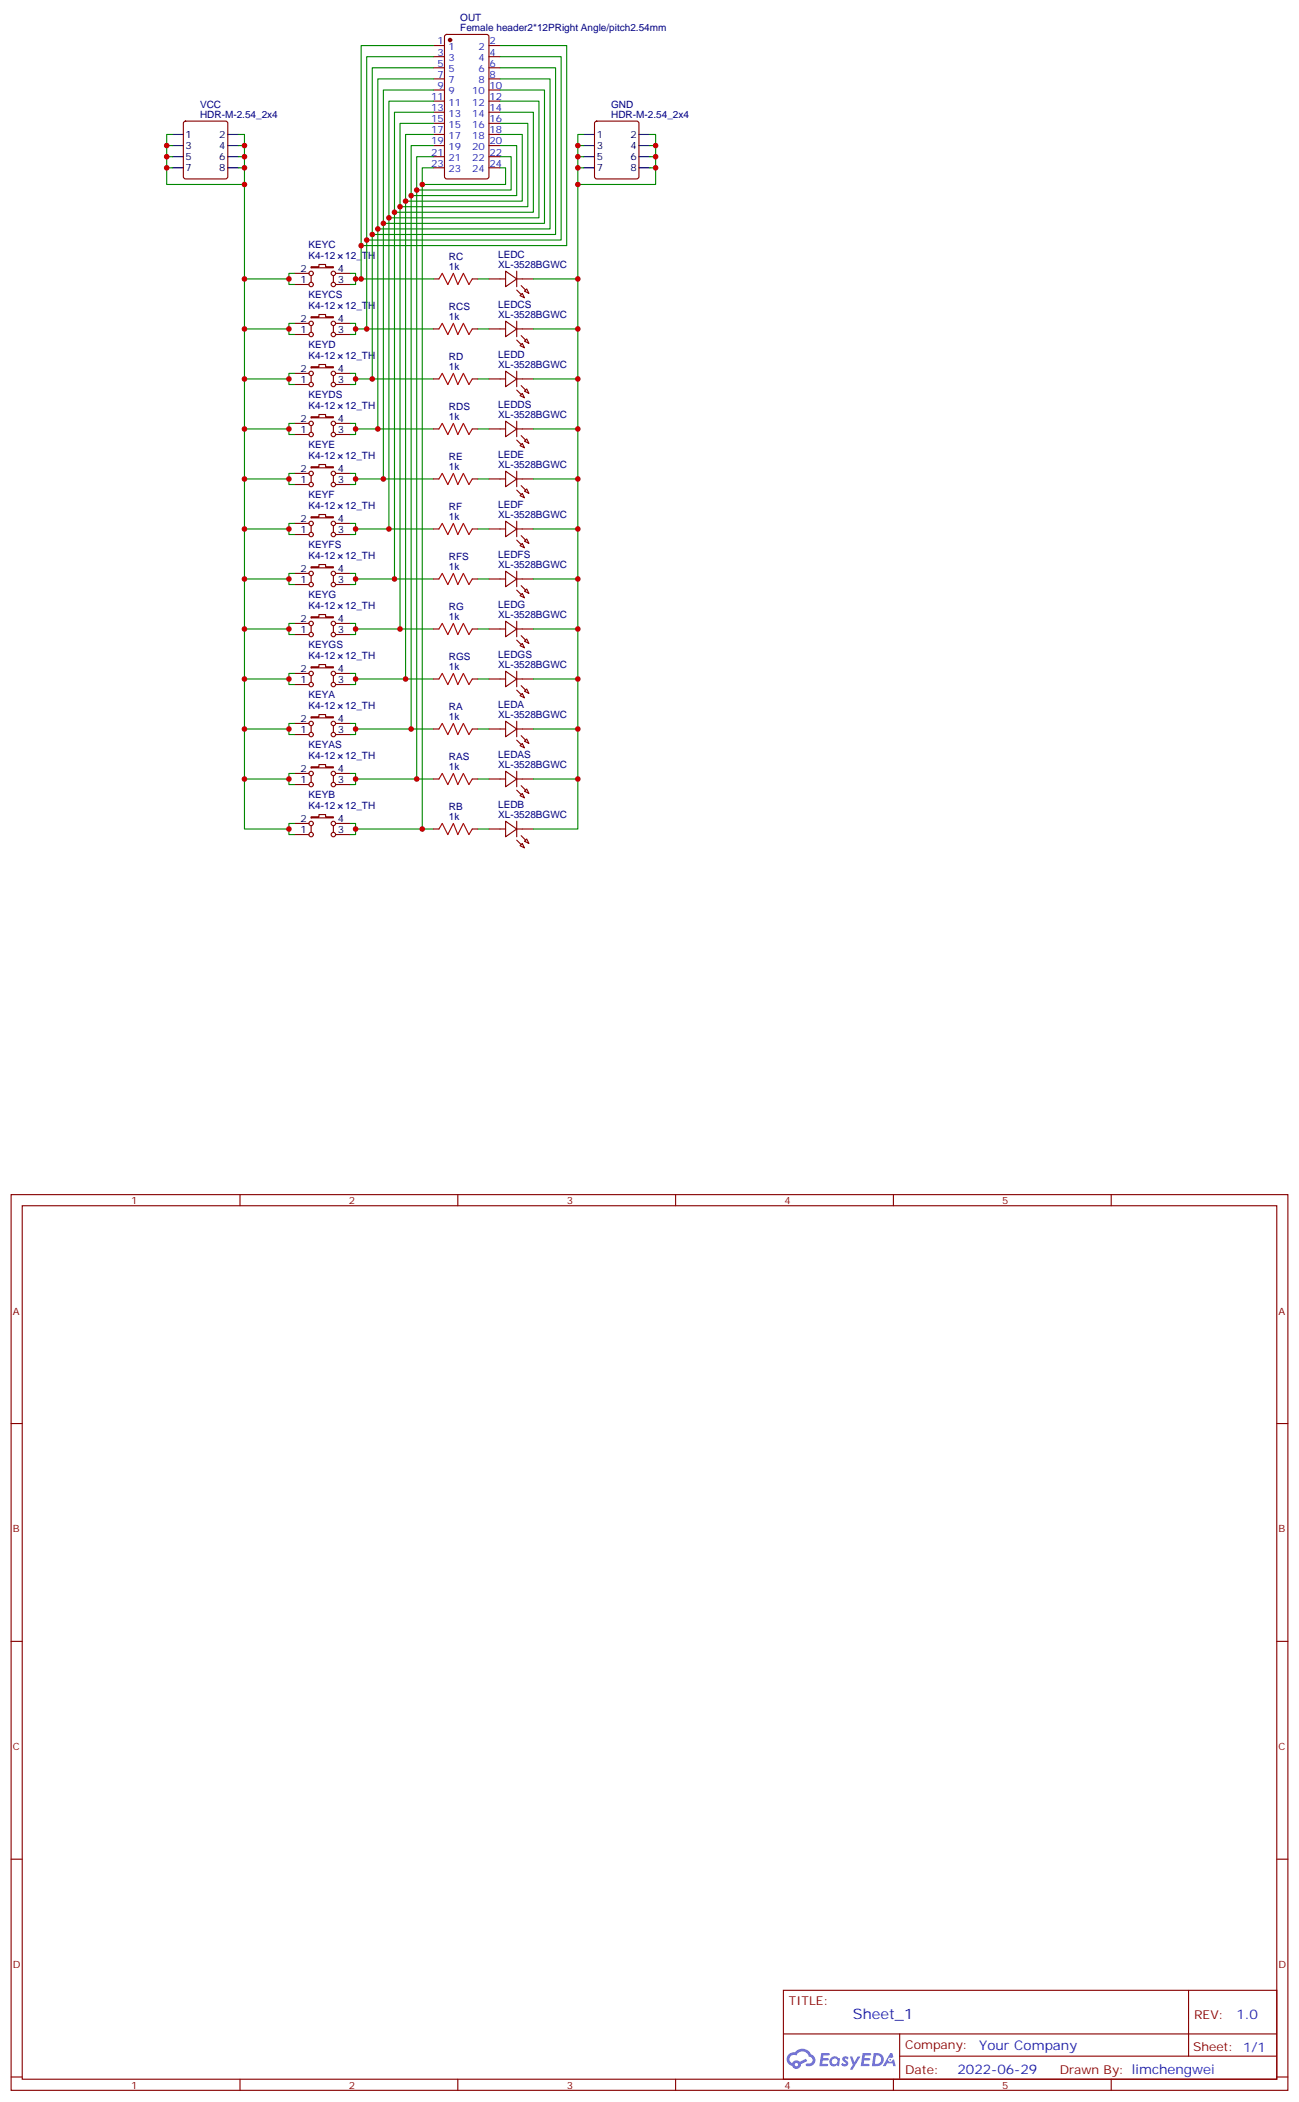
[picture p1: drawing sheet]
<svg xmlns="http://www.w3.org/2000/svg" width="412mm" height="667mm" viewBox="0 0 412 667" stroke-linecap="round" stroke-linejoin="round" font-family="sans-serif">
<g fill="none" stroke="#870000" stroke-width=".35">
<path d="M3.5 379.2h405.4v284.4h-405.4zM76.2 379.2v3.6M145.3 379.2v3.6M214.5 379.2v3.6M283.6 379.2v3.6M352.8 379.2v3.6M7.1 382.8h398.2v277.2h-398.2zM3.5 451.9h3.6M405.3 451.9h3.6M3.5 521.1h3.6M405.3 521.1h3.6M3.5 590.2h3.6"/>
<path d="M405.3 590.2h3.6M248.7 631.8h156.6v28.2h-156.6zM377.3 631.8v20.9M3.5 659.3h3.6M248.7 645.7h156.5M285.6 652.7h119.6M285.6 645.7v14.1M405.3 659.3h3.6M76.2 660v3.6M145.3 660v3.6M214.5 660v3.6M283.6 660v3.6"/>
<path d="M352.8 660v3.6"/>
</g>
<g fill="#5487ff">
<path d="M267.7 653a1.22 1.22 0 0 1 1.7 .3l-.4 .5a.47 .47 0 0 0-.3-.4 .47 .47 0 0 0-.5 .2l.1 .3a1.14 1.14 0 0 1 .8 1.7 1.14 1.14 0 0 1-1.9 0l-.2-.2 .5-.5 .7 .4a.29 .29 0 0 0 .3-.3 .29 .29 0 0 0-.2-.3 1.04 1.04 0 0 1-.6-1.7z"/>
<path d="M260.7 651.8h2.4l.3 .1-.2 .5-1.8 .1-.1 .9h1.5l.3 .3-.3 .4h-1.6l-.2 1.1h1.7l.2 .3-.2 .4h-2.6z"/>
<path d="M273.8 651.8l2.7 .1-.1 .5-1.8 .1-.2 .9h1.6l.3 .3-.4 .4h-1.6l-.1 1.1h1.7l.2 .3-.2 .4h-2.6z"/>
<path d="M282.6 651.8h.7l.3 1.2-.6 .3a.69 .69 0 0 0-1 .3 .69 .69 0 0 0 .4 1 .69 .69 0 0 0 .9-.6l.5-.3 .6 2.2h-.8l-.2-.9h-1.8l-.5 .9h-.8z"/>
<path d="M269.8 652.8h.8l.6 1.9 1.1-1.9h.9l-2.6 4.2h-.8l.9-1.5z"/>
<path d="M277.4 651.8l-.6 4.1h1.3a2.11 2.11 0 0 0 2.5-2.1 2.11 2.11 0 0 0-2.5-2zM278.1 652.5a1.43 1.43 0 0 1 1.6 1.6 1.43 1.43 0 0 1-2 1.1z"/>
<path d="M263.7 653.4a1.54 1.54 0 0 0-.1 2.1 1.54 1.54 0 0 0 2.2 .2l.6 .2 .3-2.3-.6-.3a1.49 1.49 0 0 0-2.4 .1zM264 654.4a.94 .94 0 0 1 1.8 0 .94 .94 0 0 1-1.8 0z"/>
<path d="M250.4 652.1a2.18 2.18 0 0 0 1.1 3.8 1.44 1.44 0 0 0 1.6 .9 1.44 1.44 0 0 0 1.2-1.5l2-1-.5-.8-1.9 1a1.47 1.47 0 0 0-2.4 .5 1.39 1.39 0 0 1-.7-2 1.39 1.39 0 0 1 2-.5 2.12 2.12 0 0 1 2.2-1.3 2.12 2.12 0 0 1 1.9 1.7 1.14 1.14 0 0 1 1.1 1.4 1.14 1.14 0 0 1-1.7 .8 .43 .43 0 0 0-.5 .3 .43 .43 0 0 0 .4 .5 1.98 1.98 0 0 0 2.5-1.2 1.98 1.98 0 0 0-1.2-2.5 3.1 3.1 0 0 0-5.3-.7l-.9 .1zM252.3 655.4a.55 .55 0 0 1 1.1 0 .55 .55 0 0 1-1.1 0z"/>
<circle cx="282.6" cy="653.9" r=".26"/>
</g>
<g fill="none" stroke="#870000" stroke-width=".35">
<path d="M137.6 14.5h3.5M137.6 18h3.5M141.3 11.1l.5-.2h12.7l.7 .5v44.7l-.4 .6-13 .1-.6-.5-.1-44.7zM155.2 14.5h3.5M155.2 18h3.5M58.4 38.7l.5-.2h12.7l.5 .2 .2 .5v16.9l-.2 .5-.5 .2h-12.7l-.5-.2-.2-.5v-16.9zM137.6 21.5h3.5M137.6 25h3.5M137.6 28.6h3.5M137.6 39.2h3.5M137.6 32.1h3.5M137.6 35.6h3.5"/>
<path d="M155.2 21.5h3.5M155.2 25h3.5M155.2 28.6h3.5M155.2 39.2h3.5M155.2 32.1h3.5M155.2 35.6h3.5M189 38.7l.4-.2h12.7l.5 .2 .2 .5v16.9l-.2 .5-.5 .2h-12.7l-.5-.2-.2-.5v-16.9zM137.6 53.3h3.5M137.6 49.7h3.5M137.6 46.2h3.5M137.6 42.7h3.5M155.2 53.3h3.5"/>
<path d="M155.2 49.7h3.5M155.2 46.2h3.5M155.2 42.7h3.5M93.5 90.3h4.6M93.5 86.8h4.6M98.8 84.7h2.4v-.7h2.2v.7h2.4v.3h-7zM98.8 87.5v2.1M105.8 87.5v2.1M106.5 90.3h4.6M106.5 86.8h4.6M137.6 88.5h1.7M149.9 88.5h1.8"/>
<path d="M155.2 88.5h5.3M160.5 86.1l3.5 2.4-3.5 2.5zM164 88.5h5.3M164 86.1v4.9M165.1 93.8l.7-.7 .7 1.4zM166.5 92.4l.7-.7 .7 1.4zM93.5 106.2h4.6M93.5 102.7h4.6M93.5 118.5h4.6M98.8 100.5h2.4v-.7h2.2v.7h2.4v.4h-7zM98.8 116.4h2.4v-.7h2.2v.7h2.4v.4h-7zM98.8 103.4v2.1"/>
<path d="M98.8 119.2v2.2M105.8 103.4v2.1M105.8 119.2v2.2M106.5 106.2h4.6M106.5 102.7h4.6M106.5 118.5h4.6M137.6 104.4h1.7M149.9 104.4h1.8M155.2 104.4h5.3M160.5 102l3.5 2.4-3.5 2.5zM160.5 117.8l3.5 2.5-3.5 2.5zM164 102v4.9"/>
<path d="M164 117.8v5M164 104.4h5.3M165.1 109.7l.7-.7 .7 1.4zM166.5 108.3l.7-.7 .7 1.4zM93.5 122.1h4.6M93.5 137.9h4.6M93.5 134.4h4.6M98.8 132.3h2.4v-.7h2.2v.7h2.4v.3h-7zM98.8 135.1v2.1M105.8 135.1v2.1M106.5 122.1h4.6M106.5 137.9h4.6"/>
<path d="M106.5 134.4h4.6M137.6 120.3h1.7M137.6 136.2h1.7M149.9 120.3h1.8M149.9 136.2h1.8M155.2 120.3h5.3M155.2 136.2h5.3M160.5 133.7l3.5 2.5-3.5 2.4zM164 133.7v4.9M164 120.3h5.3M164 136.2h5.3M165.1 125.6l.7-.7 .7 1.4z"/>
<path d="M166.5 124.2l.7-.7 .7 1.4zM93.5 153.8h4.6M93.5 150.3h4.6M98.8 148.2h2.4v-.7h2.2v.7h2.4v.3h-7zM98.8 151v2.1M105.8 151v2.1M106.5 153.8h4.6M106.5 150.3h4.6M137.6 152h1.7M149.9 152h1.8M155.2 152h5.3M160.5 149.6l3.5 2.4-3.5 2.5z"/>
<path d="M164 149.6v4.9M164 152h5.3M165.1 141.5l.7-.7 .7 1.4zM165.8 156.6l.7 1.4-1.4-.7zM166.5 140.1l.7-.8 .7 1.5zM167.2 155.2l.7 1.4-1.4-.7zM93.5 169.7h4.6M93.5 166.2h4.6M98.8 164h2.4v-.7h2.2v.7h2.4v.4h-7zM98.8 179.9h2.4v-.7h2.2v.7h2.4v.4h-7zM98.8 166.9v2.1M105.8 166.9v2.1"/>
<path d="M106.5 169.7h4.6M106.5 166.2h4.6M137.6 167.9h1.7M149.9 167.9h1.8M155.2 167.9h5.3M160.5 165.5l3.5 2.4-3.5 2.5zM164 165.5v4.9M164 167.9h5.3M165.8 172.5l.7 1.4-1.4-.7zM167.2 171.1l.7 1.4-1.4-.7zM93.5 185.6h4.6M93.5 182h4.6"/>
<path d="M93.5 197.9h4.6M98.8 195.8h2.4v-.7h2.2v.7h2.4v.3h-7zM98.8 182.7v2.2M98.8 198.6v2.1M105.8 182.7v2.2M105.8 198.6v2.1M106.5 185.6h4.6M106.5 182h4.6M106.5 197.9h4.6M137.6 183.8h1.7M137.6 199.7h1.7M149.9 183.8h1.8"/>
<path d="M149.9 199.7h1.8M155.2 183.8h5.3M155.2 199.7h5.3M160.5 181.3l3.5 2.5-3.5 2.5zM160.5 197.2l3.5 2.5-3.5 2.4zM164 181.3v5M164 197.2v4.9M164 183.8h5.3M164 199.7h5.3M165.8 188.4l.7 1.4-1.4-.7zM167.2 187l.7 1.4-1.4-.7zM93.5 201.4h4.6"/>
<path d="M93.5 217.3h4.6M93.5 213.8h4.6M98.8 211.7h2.4v-.7h2.2v.7h2.4v.3h-7zM98.8 214.5v2.1M105.8 214.5v2.1M106.5 201.4h4.6M106.5 217.3h4.6M106.5 213.8h4.6M137.6 215.5h1.7M149.9 215.5h1.8M155.2 215.5h5.3M160.5 213.1l3.5 2.4-3.5 2.5z"/>
<path d="M164 213.1v4.9M164 215.5h5.3M165.8 204.3l.7 1.4-1.4-.7zM167.2 202.8l.7 1.5-1.4-.7zM167.2 218.7l.7 1.4-1.4-.7zM93.5 233.2h4.6M93.5 229.7h4.6M98.8 227.5h2.4v-.7h2.2v.7h2.4v.4h-7zM98.8 230.4v2.1M105.8 230.4v2.1M106.5 233.2h4.6M106.5 229.7h4.6"/>
<path d="M137.6 231.4h1.7M149.9 231.4h1.8M155.2 231.4h5.3M160.5 229l3.5 2.4-3.5 2.5zM164 229v4.9M164 231.4h5.3M165.8 220.1l.7 1.4-1.4-.7zM165.8 236l.7 1.4-1.4-.7zM167.2 234.6l.7 1.4-1.4-.7zM93.5 249.1h4.6M93.5 245.5h4.6M98.8 243.4h2.4v-.7h2.2v.7h2.4v.4h-7z"/>
<path d="M98.8 259.3h2.4v-.7h2.2v.7h2.4v.3h-7zM98.8 246.2v2.2M105.8 246.2v2.2M106.5 249.1h4.6M106.5 245.5h4.6M137.6 247.3h1.7M149.9 247.3h1.8M155.2 247.3h5.3M160.5 244.8l3.5 2.5-3.5 2.5zM164 244.8v5M164 247.3h5.3M165.8 251.9l.7 1.4-1.4-.7z"/>
<path d="M167.2 250.5l.7 1.4-1.4-.7zM93.5 264.9h4.6M93.5 261.4h4.6M98.8 262.1v2.1M105.8 262.1v2.1M106.5 264.9h4.6M106.5 261.4h4.6M137.6 263.2h1.7M149.9 263.2h1.8M155.2 263.2h5.3M160.5 260.7l3.5 2.5-3.5 2.4zM164 260.7v4.9"/>
<path d="M164 263.2h5.3M165.8 267.8l.7 1.4-1.4-.7zM167.2 266.3l.7 1.5-1.4-.7z"/>
<circle cx="98.8" cy="86.8" r=".71"/>
<circle cx="98.8" cy="90.3" r=".71"/>
<circle cx="105.8" cy="90.3" r=".71"/>
<circle cx="105.8" cy="86.8" r=".71"/>
<circle cx="98.8" cy="102.7" r=".71"/>
<circle cx="98.8" cy="118.5" r=".71"/>
<circle cx="98.8" cy="106.2" r=".71"/>
<circle cx="105.8" cy="118.5" r=".71"/>
<circle cx="105.8" cy="106.2" r=".71"/>
<circle cx="105.8" cy="102.7" r=".71"/>
<circle cx="98.8" cy="134.4" r=".71"/>
<circle cx="98.8" cy="122.1" r=".71"/>
<circle cx="98.8" cy="137.9" r=".71"/>
<circle cx="105.8" cy="134.4" r=".71"/>
<circle cx="105.8" cy="137.9" r=".71"/>
<circle cx="105.8" cy="122.1" r=".71"/>
<circle cx="98.8" cy="150.3" r=".71"/>
<circle cx="98.8" cy="153.8" r=".71"/>
<circle cx="105.8" cy="153.8" r=".71"/>
<circle cx="105.8" cy="150.3" r=".71"/>
<circle cx="98.8" cy="169.7" r=".71"/>
<circle cx="98.8" cy="166.2" r=".71"/>
<circle cx="105.8" cy="166.2" r=".71"/>
<circle cx="105.8" cy="169.7" r=".71"/>
<circle cx="98.8" cy="185.6" r=".71"/>
<circle cx="98.8" cy="182" r=".71"/>
<circle cx="98.8" cy="197.9" r=".71"/>
<circle cx="105.8" cy="197.9" r=".71"/>
<circle cx="105.8" cy="185.6" r=".71"/>
<circle cx="105.8" cy="182" r=".71"/>
<circle cx="98.8" cy="217.3" r=".71"/>
<circle cx="98.8" cy="201.4" r=".71"/>
<circle cx="98.8" cy="213.8" r=".71"/>
<circle cx="105.8" cy="201.4" r=".71"/>
<circle cx="105.8" cy="217.3" r=".71"/>
<circle cx="105.8" cy="213.8" r=".71"/>
<circle cx="98.8" cy="229.7" r=".71"/>
<circle cx="98.8" cy="233.2" r=".71"/>
<circle cx="105.8" cy="233.2" r=".71"/>
<circle cx="105.8" cy="229.7" r=".71"/>
<circle cx="98.8" cy="245.5" r=".71"/>
<circle cx="98.8" cy="249.1" r=".71"/>
<circle cx="105.8" cy="245.5" r=".71"/>
<circle cx="105.8" cy="249.1" r=".71"/>
<circle cx="98.8" cy="264.9" r=".71"/>
<circle cx="98.8" cy="261.4" r=".71"/>
<circle cx="105.8" cy="261.4" r=".71"/>
<circle cx="105.8" cy="264.9" r=".71"/>
</g>
<g fill="none" stroke="#000" stroke-width=".35">
<path d="M54.7 42.7h3.5M54.7 46.2h3.5M54.7 49.7h3.5M54.7 53.3h3.5M72.3 42.7h3.5M72.3 46.2h3.5M72.3 49.7h3.5M72.3 53.3h3.5M185.2 42.7h3.5M185.2 46.2h3.5M185.2 49.7h3.5M185.2 53.3h3.5"/>
<path d="M202.8 42.7h3.6M202.8 46.2h3.6M202.8 49.7h3.6M202.8 53.3h3.6"/>
</g>
<g fill="#870000" stroke="#870000" stroke-width=".35">
<path d="M165.5 90.7l1.4 1.4z"/>
<path d="M164 92.1l1.5 1.4z"/>
<path d="M165.5 106.5l1.4 1.4z"/>
<path d="M164 107.9l1.5 1.5z"/>
<path d="M165.5 122.4l1.4 1.4z"/>
<path d="M164 123.8l1.5 1.4z"/>
<path d="M165.5 138.3l1.4 1.4z"/>
<path d="M164 139.7l1.5 1.4z"/>
<path d="M165.5 154.2l1.4 1.4z"/>
<path d="M164 155.6l1.5 1.4z"/>
<path d="M165.5 170l1.4 1.4z"/>
<path d="M164 171.4l1.5 1.5z"/>
<path d="M165.5 185.9l1.4 1.4z"/>
<path d="M164 187.3l1.5 1.4z"/>
<path d="M165.5 201.8l1.4 1.4z"/>
<path d="M164 203.2l1.5 1.4z"/>
<path d="M165.5 217.7l1.4 1.4z"/>
<path d="M164 219.1l1.5 1.4z"/>
<path d="M165.5 233.5l1.4 1.4z"/>
<path d="M164 234.9l1.5 1.5z"/>
<path d="M165.5 249.4l1.4 1.4z"/>
<path d="M164 250.8l1.5 1.4z"/>
<path d="M165.5 265.3l1.4 1.4z"/>
<path d="M164 266.7l1.5 1.4z"/>
<circle cx="142.9" cy="12.7" r=".53"/>
</g>
<path d="M139.3 88.5l1.1-1.7 1.8 3.5 1.7-3.5 1.4 3.5 1.8-3.5 1.8 3.5 1-1.8M139.3 104.4l1.1-1.7 1.8 3.5 1.7-3.5 1.4 3.5 1.8-3.5 1.8 3.5 1-1.8M139.3 120.3l1.1-1.8 1.8 3.6 1.7-3.6 1.4 3.6 1.8-3.6 1.8 3.6 1-1.8M139.3 136.2l1.1-1.8 1.8 3.5 1.7-3.5 1.4 3.5 1.8-3.5 1.8 3.5 1-1.7M139.3 152l1.1-1.7 1.8 3.5 1.7-3.5 1.4 3.5 1.8-3.5 1.8 3.5 1-1.8M139.3 167.9l1.1-1.7 1.8 3.5 1.7-3.5 1.4 3.5 1.8-3.5 1.8 3.5 1-1.8M139.3 183.8l1.1-1.8 1.8 3.6 1.7-3.6 1.4 3.6 1.8-3.6 1.8 3.6 1-1.8M139.3 199.7l1.1-1.8 1.8 3.5 1.7-3.5 1.4 3.5 1.8-3.5 1.8 3.5 1-1.7M139.3 215.5l1.1-1.7 1.8 3.5 1.7-3.5 1.4 3.5 1.8-3.5 1.8 3.5 1-1.8M139.3 231.4l1.1-1.7 1.8 3.5 1.7-3.5 1.4 3.5 1.8-3.5 1.8 3.5 1-1.8M139.3 247.3l1.1-1.8 1.8 3.6 1.7-3.6 1.4 3.6 1.8-3.6 1.8 3.6 1-1.8M139.3 263.2l1.1-1.8 1.8 3.5 1.7-3.5 1.4 3.5 1.8-3.5 1.8 3.5 1-1.7" fill="none" stroke="#a10000" stroke-width=".35"/>
<g fill="none" stroke="#008700" stroke-width=".35">
<path d="M137.6 14.5h-22.9v74M137.6 18h-21.2v86.4M158.7 18h19.5v58.2h-61.8M158.7 14.5h21.2v63.5h-65.2M137.6 21.5h-19.4v98.8M137.6 25h-17.7v111.2M137.6 28.6h-15.9v123.4M137.6 32.1h-14.1v135.8M137.6 35.6h-12.4v148.2M137.6 39.2h-10.6v160.5M158.7 39.2h8.9v26.4h-40.6M158.7 35.6h10.6v31.8h-44.1"/>
<path d="M158.7 32.1h12.4v37h-47.6M158.7 28.6h14.2v42.3h-51.2M158.7 25h15.9v47.7h-54.7M158.7 21.5h17.7v52.9h-58.2M52.9 53.3v5.3h24.7v-5.3M52.9 49.7h1.8M52.9 46.2h1.8M54.7 42.7h-1.8v10.6h1.8M75.8 42.7h1.8v10.6h-1.8M75.8 49.7h1.8M75.8 46.2h1.8M77.6 58.6v29.9h14.1"/>
<path d="M137.6 42.7h-8.8v172.8M137.6 46.2h-7.1v185.2M137.6 49.7h-5.3v197.6M137.6 53.3h-3.5v209.9M158.7 53.3h1.8v5.3h-26.4M158.7 49.7h3.6v10.6h-30M158.7 46.2h5.3v15.9h-33.5M158.7 42.7h7.1v21.2h-37M183.4 53.3v5.3h24.7v-5.3M183.4 58.6v29.9h-14.1M183.4 49.7h1.8M183.4 46.2h1.8"/>
<path d="M185.2 42.7h-1.8v10.6h1.8M206.4 42.7h1.7v10.6h-1.7M206.4 49.7h1.7M206.4 46.2h1.7M77.6 88.5v15.9h14.1M93.5 86.8h-1.8v3.5h1.8M111.1 86.8h1.8v3.5h-1.8M112.9 88.5h24.7M151.7 88.5h3.5M183.4 88.5v15.9h-14.1M77.6 104.4v15.9h14.1M93.5 102.7h-1.8v3.5h1.8"/>
<path d="M93.5 118.5h-1.8v3.6h1.8M111.1 102.7h1.8v3.5h-1.8M111.1 118.5h1.8v3.6h-1.8M112.9 104.4h24.7M151.7 104.4h3.5M183.4 104.4v15.9h-14.1M77.6 120.3v15.9h14.1M77.6 136.2v15.8h14.1M93.5 134.4h-1.8v3.5h1.8M111.1 134.4h1.8v3.5h-1.8M112.9 120.3h24.7M112.9 136.2h24.7"/>
<path d="M151.7 120.3h3.5M151.7 136.2h3.5M183.4 120.3v15.9h-14.1M183.4 136.2v15.8h-14.1M77.6 152v15.9h14.1M93.5 150.3h-1.8v3.5h1.8M111.1 150.3h1.8v3.5h-1.8M112.9 152h24.7M151.7 152h3.5M183.4 152v15.9h-14.1M77.6 167.9v15.9h14.1M93.5 166.2h-1.8v3.5h1.8"/>
<path d="M111.1 166.2h1.8v3.5h-1.8M112.9 167.9h24.7M151.7 167.9h3.5M183.4 167.9v15.9h-14.1M77.6 183.8v15.9h14.1M77.6 199.7v15.8h14.1M93.5 182h-1.8v3.6h1.8M93.5 197.9h-1.8v3.5h1.8M111.1 182h1.8v3.6h-1.8M111.1 197.9h1.8v3.5h-1.8M112.9 183.8h24.7M112.9 199.7h24.7"/>
<path d="M151.7 183.8h3.5M151.7 199.7h3.5M183.4 183.8v15.9h-14.1M183.4 199.7v15.8h-14.1M77.6 215.5v15.9h14.1M93.5 213.8h-1.8v3.5h1.8M111.1 213.8h1.8v3.5h-1.8M112.9 215.5h24.7M151.7 215.5h3.5M183.4 215.5v15.9h-14.1M77.6 231.4v15.9h14.1M93.5 229.7h-1.8v3.5h1.8"/>
<path d="M111.1 229.7h1.8v3.5h-1.8M112.9 231.4h24.7M151.7 231.4h3.5M183.4 231.4v15.9h-14.1M77.6 247.3v15.9h14.1M93.5 245.5h-1.8v3.6h1.8M111.1 245.5h1.8v3.6h-1.8M112.9 247.3h24.7M151.7 247.3h3.5M183.4 247.3v15.9h-14.1M93.5 261.4h-1.8v3.5h1.8M111.1 261.4h1.8v3.5h-1.8"/>
<path d="M112.9 263.2h24.7M151.7 263.2h3.5"/>
</g>
<g fill="#c00">
<circle cx="112.9" cy="88.5" r=".88"/>
<circle cx="112.9" cy="104.4" r=".88"/>
<circle cx="112.9" cy="120.3" r=".88"/>
<circle cx="112.9" cy="136.2" r=".88"/>
<circle cx="112.9" cy="152" r=".88"/>
<circle cx="112.9" cy="167.9" r=".88"/>
<circle cx="112.9" cy="183.8" r=".88"/>
<circle cx="112.9" cy="199.7" r=".88"/>
<circle cx="112.9" cy="215.5" r=".88"/>
<circle cx="112.9" cy="231.4" r=".88"/>
<circle cx="112.9" cy="247.3" r=".88"/>
<circle cx="112.9" cy="263.2" r=".88"/>
<circle cx="52.9" cy="49.7" r=".88"/>
<circle cx="52.9" cy="46.2" r=".88"/>
<circle cx="77.6" cy="49.7" r=".88"/>
<circle cx="77.6" cy="46.2" r=".88"/>
<circle cx="52.9" cy="53.3" r=".88"/>
<circle cx="77.6" cy="53.3" r=".88"/>
<circle cx="183.4" cy="49.7" r=".88"/>
<circle cx="183.4" cy="46.2" r=".88"/>
<circle cx="208.1" cy="49.7" r=".88"/>
<circle cx="208.1" cy="46.2" r=".88"/>
<circle cx="183.4" cy="53.3" r=".88"/>
<circle cx="208.1" cy="53.3" r=".88"/>
<circle cx="183.4" cy="58.6" r=".88"/>
<circle cx="183.4" cy="88.5" r=".88"/>
<circle cx="183.4" cy="104.4" r=".88"/>
<circle cx="183.4" cy="120.3" r=".88"/>
<circle cx="183.4" cy="136.2" r=".88"/>
<circle cx="183.4" cy="152" r=".88"/>
<circle cx="183.4" cy="167.9" r=".88"/>
<circle cx="183.4" cy="183.8" r=".88"/>
<circle cx="183.4" cy="199.7" r=".88"/>
<circle cx="183.4" cy="215.5" r=".88"/>
<circle cx="183.4" cy="231.4" r=".88"/>
<circle cx="183.4" cy="247.3" r=".88"/>
<circle cx="91.7" cy="88.5" r=".88"/>
<circle cx="77.6" cy="58.6" r=".88"/>
<circle cx="91.7" cy="104.4" r=".88"/>
<circle cx="77.6" cy="88.5" r=".88"/>
<circle cx="91.7" cy="120.3" r=".88"/>
<circle cx="77.6" cy="104.4" r=".88"/>
<circle cx="91.7" cy="136.2" r=".88"/>
<circle cx="77.6" cy="120.3" r=".88"/>
<circle cx="91.7" cy="152" r=".88"/>
<circle cx="77.6" cy="136.2" r=".88"/>
<circle cx="91.7" cy="167.9" r=".88"/>
<circle cx="77.6" cy="152" r=".88"/>
<circle cx="91.7" cy="183.8" r=".88"/>
<circle cx="77.6" cy="167.9" r=".88"/>
<circle cx="91.7" cy="199.7" r=".88"/>
<circle cx="77.6" cy="183.8" r=".88"/>
<circle cx="91.7" cy="215.5" r=".88"/>
<circle cx="77.6" cy="199.7" r=".88"/>
<circle cx="91.7" cy="231.4" r=".88"/>
<circle cx="77.6" cy="215.5" r=".88"/>
<circle cx="91.7" cy="247.3" r=".88"/>
<circle cx="77.6" cy="231.4" r=".88"/>
<circle cx="91.7" cy="263.2" r=".88"/>
<circle cx="77.6" cy="247.3" r=".88"/>
<circle cx="114.7" cy="88.5" r=".88"/>
<circle cx="116.4" cy="104.4" r=".88"/>
<circle cx="118.2" cy="120.3" r=".88"/>
<circle cx="119.9" cy="136.2" r=".88"/>
<circle cx="121.7" cy="152" r=".88"/>
<circle cx="123.5" cy="167.9" r=".88"/>
<circle cx="125.2" cy="183.8" r=".88"/>
<circle cx="127" cy="199.7" r=".88"/>
<circle cx="128.8" cy="215.5" r=".88"/>
<circle cx="130.5" cy="231.4" r=".88"/>
<circle cx="132.3" cy="247.3" r=".88"/>
<circle cx="134.1" cy="263.2" r=".88"/>
<circle cx="134.1" cy="58.6" r=".88"/>
<circle cx="132.3" cy="60.3" r=".88"/>
<circle cx="130.5" cy="62.1" r=".88"/>
<circle cx="128.8" cy="63.9" r=".88"/>
<circle cx="127" cy="65.6" r=".88"/>
<circle cx="125.2" cy="67.4" r=".88"/>
<circle cx="123.5" cy="69.1" r=".88"/>
<circle cx="121.7" cy="70.9" r=".88"/>
<circle cx="119.9" cy="72.7" r=".88"/>
<circle cx="118.2" cy="74.4" r=".88"/>
<circle cx="116.4" cy="76.2" r=".88"/>
<circle cx="114.7" cy="78" r=".88"/>
</g>
<text font-size="4.6" fill="#00f" x="270.8" y="640.9">Sheet_1</text>
<g font-size="4.2" fill="#00f">
<text x="392.5" y="641.1">1.0</text>
<text x="310.9" y="650.6">Your Company</text>
<text x="304" y="658.5">2022-06-29</text>
</g>
<g font-size="3.9" fill="#800">
<text x="250.5" y="636.4">TITLE:</text>
<text x="379.1" y="641.1">REV:</text>
<text x="287.4" y="650.6">Company:</text>
<text x="378.7" y="651.2">Sheet: 1/1</text>
<text x="287.4" y="658.3">Date:</text>
<text x="336.4" y="658.4">Drawn By: limchengwei</text>
</g>
<g font-size="3.2" fill="#000080">
<text x="146.1" y="9.8">Female header2*12PRight Angle/pitch2.54mm</text>
<text x="146.1" y="6.6">OUT</text>
<text x="63.5" y="34.3">VCC</text>
<text x="194" y="34.3">GND</text>
<text x="63.5" y="37.4">HDR-M-2.54_2x4</text>
<text x="194" y="37.4">HDR-M-2.54_2x4</text>
<text x="98" y="82.1">K4-12</text>
<text x="98" y="78.8">KEYC</text>
<text x="109.6" y="82.1">12_TH</text>
<text x="142.5" y="82.6">RC</text>
<text x="158.2" y="81.9">LEDC</text>
<text x="142.5" y="85.7">1k</text>
<text x="158.2" y="85">XL-3528BGWC</text>
<text x="98" y="94.7">KEYCS</text>
<text x="98" y="97.9">K4-12</text>
<text x="109.6" y="97.9">12_TH</text>
<text x="142.5" y="101.6">1k</text>
<text x="142.5" y="98.4">RCS</text>
<text x="158.2" y="100.9">XL-3528BGWC</text>
<text x="158.2" y="97.7">LEDCS</text>
<text x="98" y="113.8">K4-12</text>
<text x="98" y="110.5">KEYD</text>
<text x="109.6" y="113.8">12_TH</text>
<text x="158.2" y="113.6">LEDD</text>
<text x="142.5" y="117.5">1k</text>
<text x="142.5" y="114.3">RD</text>
<text x="158.2" y="116.8">XL-3528BGWC</text>
<text x="98" y="129.7">K4-12</text>
<text x="98" y="126.4">KEYDS</text>
<text x="109.6" y="129.7">12_TH</text>
<text x="142.5" y="130.2">RDS</text>
<text x="158.2" y="129.5">LEDDS</text>
<text x="142.5" y="133.3">1k</text>
<text x="158.2" y="132.6">XL-3528BGWC</text>
<text x="98" y="142.3">KEYE</text>
<text x="98" y="145.6">K4-12</text>
<text x="109.6" y="145.6">12_TH</text>
<text x="142.5" y="149.2">1k</text>
<text x="142.5" y="146.1">RE</text>
<text x="158.2" y="148.5">XL-3528BGWC</text>
<text x="158.2" y="145.4">LEDE</text>
<text x="98" y="161.4">K4-12</text>
<text x="98" y="158.2">KEYF</text>
<text x="109.6" y="161.4">12_TH</text>
<text x="142.5" y="161.9">RF</text>
<text x="158.2" y="161.2">LEDF</text>
<text x="142.5" y="165.1">1k</text>
<text x="158.2" y="164.4">XL-3528BGWC</text>
<text x="98" y="177.3">K4-12</text>
<text x="98" y="174">KEYFS</text>
<text x="109.6" y="177.3">12_TH</text>
<text x="142.5" y="177.8">RFS</text>
<text x="158.2" y="177.1">LEDFS</text>
<text x="142.5" y="181">1k</text>
<text x="158.2" y="180.3">XL-3528BGWC</text>
<text x="98" y="189.9">KEYG</text>
<text x="98" y="193.2">K4-12</text>
<text x="109.6" y="193.2">12_TH</text>
<text x="142.5" y="196.8">1k</text>
<text x="142.5" y="193.7">RG</text>
<text x="158.2" y="196.1">XL-3528BGWC</text>
<text x="158.2" y="193">LEDG</text>
<text x="98" y="209.1">K4-12</text>
<text x="98" y="205.8">KEYGS</text>
<text x="109.6" y="209.1">12_TH</text>
<text x="142.5" y="209.6">RGS</text>
<text x="158.2" y="208.9">LEDGS</text>
<text x="142.5" y="212.7">1k</text>
<text x="158.2" y="212">XL-3528BGWC</text>
<text x="98" y="221.7">KEYA</text>
<text x="98" y="224.9">K4-12</text>
<text x="109.6" y="224.9">12_TH</text>
<text x="142.5" y="225.4">RA</text>
<text x="158.2" y="227.9">XL-3528BGWC</text>
<text x="158.2" y="224.7">LEDA</text>
<text x="142.5" y="228.6">1k</text>
<text x="98" y="237.5">KEYAS</text>
<text x="98" y="240.8">K4-12</text>
<text x="109.6" y="240.8">12_TH</text>
<text x="142.5" y="244.5">1k</text>
<text x="142.5" y="241.3">RAS</text>
<text x="158.2" y="243.8">XL-3528BGWC</text>
<text x="158.2" y="240.6">LEDAS</text>
<text x="98" y="256.7">K4-12</text>
<text x="98" y="253.4">KEYB</text>
<text x="109.6" y="256.7">12_TH</text>
<text x="142.5" y="257.2">RB</text>
<text x="158.2" y="256.5">LEDB</text>
<text x="142.5" y="260.3">1k</text>
<text x="158.2" y="259.6">XL-3528BGWC</text>
</g>
<g font-size="3.2" fill="#00f">
<text x="138.9" y="14.1">1</text>
<text x="138.9" y="17.6">3</text>
<text x="142.4" y="15.9">1</text>
<text x="151.9" y="15.9">2</text>
<text x="155.4" y="17.6">4</text>
<text x="155.4" y="14.1">2</text>
<text x="138.9" y="21.2">5</text>
<text x="142.4" y="19.4">3</text>
<text x="142.4" y="22.9">5</text>
<text x="151.9" y="22.9">6</text>
<text x="151.9" y="19.4">4</text>
<text x="155.4" y="21.2">6</text>
<text x="138.9" y="24.7">7</text>
<text x="138.9" y="28.2">9</text>
<text x="142.4" y="26.5">7</text>
<text x="142.4" y="30">9</text>
<text x="149.9" y="30">10</text>
<text x="151.9" y="26.5">8</text>
<text x="155.4" y="28.2">10</text>
<text x="155.4" y="24.7">8</text>
<text x="136.9" y="31.8">11</text>
<text x="136.9" y="35.3">13</text>
<text x="142.4" y="33.5">11</text>
<text x="149.9" y="33.5">12</text>
<text x="155.4" y="35.3">14</text>
<text x="155.4" y="31.8">12</text>
<text x="136.9" y="38.8">15</text>
<text x="142.4" y="37">13</text>
<text x="142.4" y="40.6">15</text>
<text x="149.9" y="40.6">16</text>
<text x="149.9" y="37">14</text>
<text x="155.4" y="38.8">16</text>
<text x="136.9" y="42.3">17</text>
<text x="136.9" y="45.9">19</text>
<text x="142.4" y="44.1">17</text>
<text x="142.4" y="47.6">19</text>
<text x="149.9" y="47.6">20</text>
<text x="149.9" y="44.1">18</text>
<text x="155.4" y="45.9">20</text>
<text x="155.4" y="42.3">18</text>
<text x="136.9" y="49.4">21</text>
<text x="136.9" y="52.9">23</text>
<text x="142.4" y="51.2">21</text>
<text x="149.9" y="51.2">22</text>
<text x="155.4" y="52.9">24</text>
<text x="155.4" y="49.4">22</text>
<text x="142.4" y="54.7">23</text>
<text x="149.9" y="54.7">24</text>
</g>
<g font-size="3.2">
<text x="58.9" y="43.7">1</text>
<text x="58.9" y="47.3">3</text>
<text x="69.6" y="43.7">2</text>
<text x="69.6" y="47.3">4</text>
<text x="189.4" y="43.7">1</text>
<text x="189.4" y="47.3">3</text>
<text x="200.1" y="43.7">2</text>
<text x="200.1" y="47.3">4</text>
<text x="58.9" y="50.8">5</text>
<text x="69.6" y="50.8">6</text>
<text x="189.4" y="50.8">5</text>
<text x="200.1" y="50.8">6</text>
<text x="58.9" y="54.3">7</text>
<text x="69.6" y="54.3">8</text>
<text x="189.4" y="54.3">7</text>
<text x="200.1" y="54.3">8</text>
<text x="95.4" y="90">1</text>
<text x="95.4" y="86.4">2</text>
<text x="107.2" y="90">3</text>
<text x="107.2" y="86.4">4</text>
<text x="95.4" y="105.8">1</text>
<text x="95.4" y="102.3">2</text>
<text x="107.2" y="105.8">3</text>
<text x="107.2" y="102.3">4</text>
<text x="95.4" y="118.2">2</text>
<text x="107.2" y="118.2">4</text>
<text x="95.4" y="121.7">1</text>
<text x="107.2" y="121.7">3</text>
<text x="95.4" y="137.6">1</text>
<text x="95.4" y="134.1">2</text>
<text x="107.2" y="137.6">3</text>
<text x="107.2" y="134.1">4</text>
<text x="95.4" y="149.9">2</text>
<text x="107.2" y="149.9">4</text>
<text x="95.4" y="153.5">1</text>
<text x="107.2" y="153.5">3</text>
<text x="95.4" y="165.8">2</text>
<text x="107.2" y="165.8">4</text>
<text x="95.4" y="169.3">1</text>
<text x="107.2" y="169.3">3</text>
<text x="95.4" y="185.2">1</text>
<text x="95.4" y="181.7">2</text>
<text x="107.2" y="185.2">3</text>
<text x="107.2" y="181.7">4</text>
<text x="95.4" y="197.6">2</text>
<text x="107.2" y="197.6">4</text>
<text x="95.4" y="201.1">1</text>
<text x="107.2" y="201.1">3</text>
<text x="95.4" y="213.4">2</text>
<text x="107.2" y="213.4">4</text>
<text x="95.4" y="217">1</text>
<text x="107.2" y="217">3</text>
<text x="95.4" y="232.8">1</text>
<text x="95.4" y="229.3">2</text>
<text x="107.2" y="232.8">3</text>
<text x="107.2" y="229.3">4</text>
<text x="95.4" y="245.2">2</text>
<text x="107.2" y="245.2">4</text>
<text x="95.4" y="248.7">1</text>
<text x="107.2" y="248.7">3</text>
<text x="95.4" y="261.1">2</text>
<text x="107.2" y="261.1">4</text>
<text x="95.4" y="264.6">1</text>
<text x="107.2" y="264.6">3</text>
</g>
<g font-size="3.2" fill="#800">
<text x="41.6" y="382.2">1</text>
<text x="110.8" y="382.2">2</text>
<text x="179.9" y="382.2">3</text>
<text x="249.1" y="382.2">4</text>
<text x="318.2" y="382.2">5</text>
<text x="4.1" y="417.3">A</text>
<text x="405.9" y="417.3">A</text>
<text x="4.1" y="486.5">B</text>
<text x="405.9" y="486.5">B</text>
<text x="4.1" y="555.6">C</text>
<text x="405.9" y="555.6">C</text>
<text x="4.1" y="624.8">D</text>
<text x="405.9" y="624.8">D</text>
<text x="41.6" y="663">1</text>
<text x="110.8" y="663">2</text>
<text x="179.9" y="663">3</text>
<text x="249.1" y="663">4</text>
<text x="318.2" y="663">5</text>
</g>
</svg>
